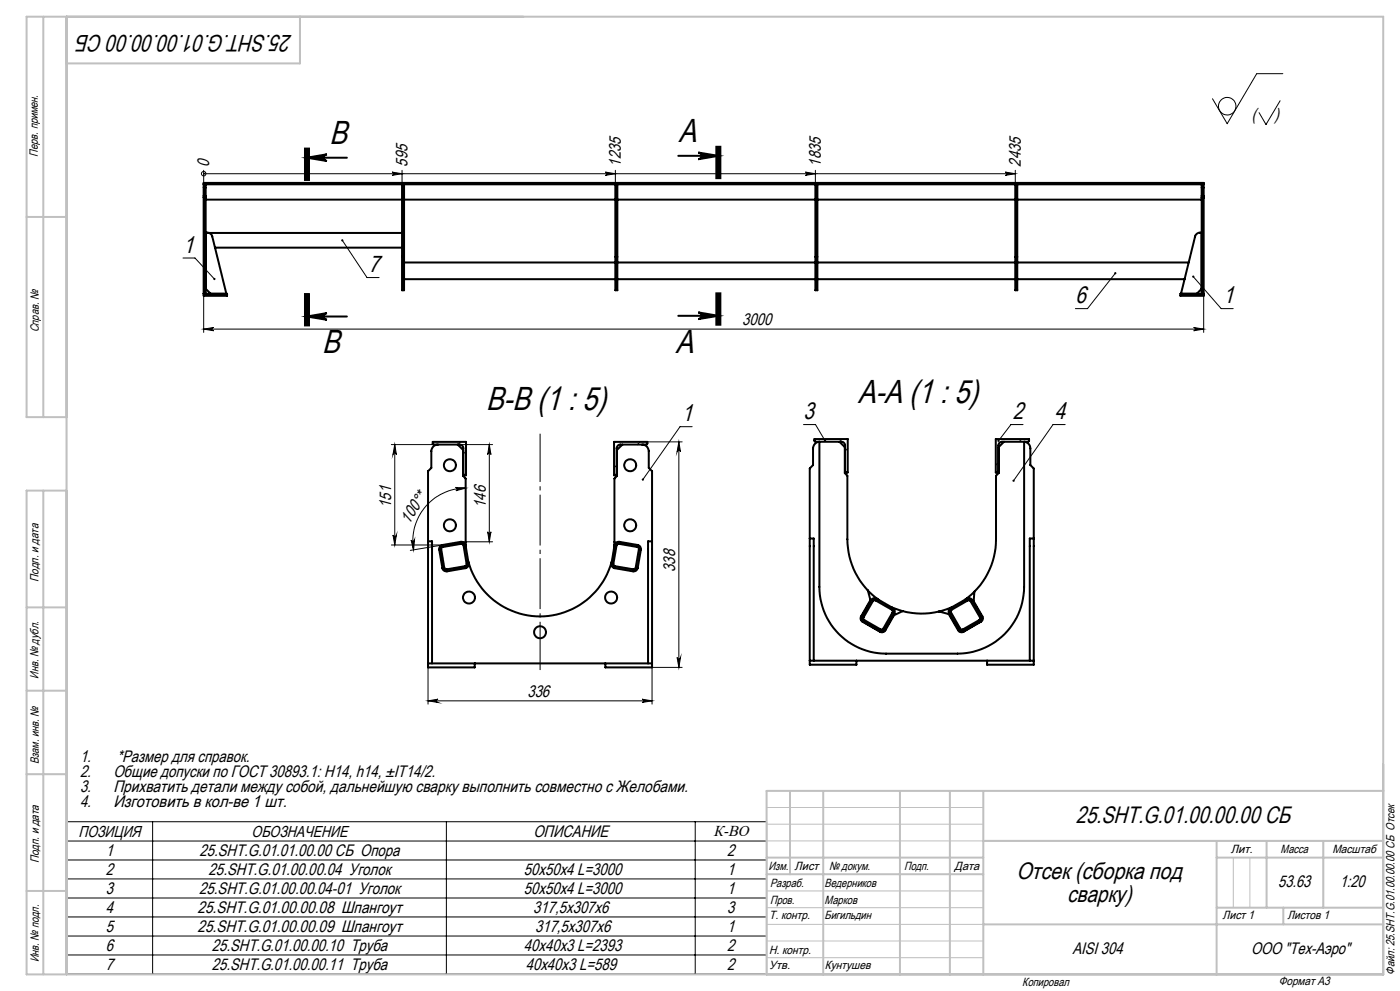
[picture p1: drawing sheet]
<svg xmlns="http://www.w3.org/2000/svg" width="420mm" height="297mm" viewBox="0 0 420 297" stroke-linecap="round" stroke-linejoin="round" font-family="sans-serif">
<g fill="none" stroke="#000" stroke-width=".6">
<path d="M61.1 55.2v-.4h300v.4M61.1 55.2v33.4h7v-.6h-7M61.1 55.2h300M61.1 59.2h.6M61.1 58.7h.6M61.7 55.2v32.8M61.7 59.8h58.9M92.1 47.3h12M120.6 55.2v31.8h.6v-31.8M121.2 59.8h63.4M184.6 55.2v31.8h.6v-31.8M185.2 59.8h59.4"/>
<path d="M203.5 46.7h12M244.6 55.2v31.8h.6v-31.8M245.2 59.8h59.4M304.6 55.2v31.8h.6v-31.8M305.2 59.8h55.3M360.5 55.2v32.8M360.5 59.2h.6M360.5 58.7h.6M361.1 55.2v33.4h-7v-.6h7M61.7 69.7a1.64 1.64 0 0 1 2 1.2l4.2 17.1M62.7 69.8h57.9M64.5 74.2h56.1"/>
<path d="M121.2 78.7h63.4M185.2 78.7h59.4M245.2 78.7h59.4M305.2 78.7h51.4M360.5 69.7a1.64 1.64 0 0 0-2 1.2l-4.2 17.1M61.7 86.5l1.5 1.5M92.1 94.9h12M121.2 83.7h63.4M185.2 83.7h59.4M203.5 94.6h12M245.2 83.7h59.4M305.2 83.7h50.2"/>
<path d="M360.5 86.5l-1.5 1.5M129.8 132.4h10v10h-.6l-.2-.3v-7.8a1.08 1.08 0 0 0-1.1-1.1h-7.8l-.3-.2zM131.4 133.2a1.99 1.99 0 0 0-2 2v5l-1 1v21M137.3 133.2l1.6 1.6v7.8l.8 .8 .1 20.7M184.2 132.4h10v.6l-.3 .2h-7.8a1.15 1.15 0 0 0-1.1 1.1v7.9l-.8 .2zM186.7 133.2l-1.6 1.6v7.8l-.8 .8v20.7M192.6 133.2a1.99 1.99 0 0 1 2 2v5l1 1v21M244.3 131.6h10v10h-.5l-.3-.4v-7.7a1.08 1.08 0 0 0-1.1-1.1h-7.8l-.3-.2zM251.8 132.4l1.6 1.6v7.8l.8 .8v19a22.5 22.5 0 0 0 6.1 15.3M298.7 131.6h10v.5l-.3 .3h-7.8a1.08 1.08 0 0 0-1.1 1.1v7.9l-.8 .2zM301.2 132.4l-1.6 1.6v7.8l-.8 .8v19a22.1 22.1 0 0 1-6.5 15.7M128.4 162.2v37.8h14v-1.2"/>
<path d="M128.4 162.2h1.2v36.6M132.1 163.7l.7-.4 5.5-.9a1.22 1.22 0 0 1 1.4 1l.9 5.5a1.22 1.22 0 0 1-1 1.4l-5.5 .9a1.22 1.22 0 0 1-1.4-1l-.9-5.5zM132.5 164.1l5.9-1.1 .5 .2 1.1 5.9-.1 .3-.4 .3-5.5 .9-.5-.1-.2-.4-.9-5.5zM140.5 168.2a22.3 22.3 0 0 0 21.5 16.5 22.3 22.3 0 0 0 21.6-16.5M184.7 162.8l1-.4 5.6 .9a1.22 1.22 0 0 1 1 1.4l-1 5.5a1.22 1.22 0 0 1-1.4 1l-5.5-.9a1.16 1.16 0 0 1-1-1.4l1-5.5zM185.1 163.2l.6-.2 5.8 1.1 .2 .5-1 5.6-.2 .3-.5 .1-5.8-1.1-.2-.5zM195.6 162.2v37.8h-14v-1.2M195.6 162.2h-1.2v36.6M242.9 161.4v-21l1-1v-5a2.06 2.06 0 0 1 1.9-2v43.5a20 20 0 0 0 20 20h21.4a20 20 0 0 0 20-20v-43.5a1.99 1.99 0 0 1 1.9 2v5l1 1v21M242.9 161.4h1.2v36.6M242.9 161.4v37.8h14v-1.2M260.3 176.9l.8 2.9-2.8 4.9a1.16 1.16 0 0 0 .5 1.6l5.2 3a1.24 1.24 0 0 0 1.6-.4l2.6-4.5 2.6-1.2"/>
<path d="M260.3 176.9l3.3 2.9M261.5 179.7l.6-.4h.7l5 2.9a1.24 1.24 0 0 1 .5 1.7l-2.8 4.8a1.24 1.24 0 0 1-1.7 .5l-4.8-2.9a1.19 1.19 0 0 1-.4-1.6zM292.3 177.3l-.2 2.9 2.6 4.5a1.21 1.21 0 0 1-.4 1.6l-5.2 3a1.22 1.22 0 0 1-1.7-.4l-2.8-4.9-2.9-.7M292.3 177.3l-2.8 2.5M310.1 161.4v37.8h-14v-1.2M310.1 161.4h-1.2v36.6M128.4 198.8h67.2M242.9 198h67.2M261.9 180.1l.7-.2 4.9 2.8 .3 .4v.3l-3.1 5.3-.5-.1-4.9-2.8-.3-.3v-.4zM267.2 181.9l3.6 1.3M270.8 183.2a22.1 22.1 0 0 0 10.9 .1M284.8 182.5l5.3-3.1a1.22 1.22 0 0 1 1.6 .4l2.8 4.9a1.19 1.19 0 0 1-.5 1.6l-4.8 2.9a1.24 1.24 0 0 1-1.7-.5l-2.8-5z"/>
<path d="M285.3 182.9l5.4-3.1 .4 .3 2.9 4.9v.5l-.2 .3-4.9 2.8-.5 .1-.3-.3-2.9-5zM285.8 181.9l-4.1 1.4"/>
<circle cx="135" cy="139.4" r="1.81"/>
<circle cx="189.1" cy="139.4" r="1.79"/>
<circle cx="135" cy="157.4" r="1.81"/>
<circle cx="189.1" cy="157.4" r="1.79"/>
<circle cx="140.7" cy="179.1" r="1.79"/>
<circle cx="183.3" cy="179.1" r="1.81"/>
<circle cx="162" cy="189.5" r="1.8"/>
</g>
<g fill="none" stroke="#000" stroke-width=".3">
<path d="M384 30.2l-4.2 7.1-2.1-3.5M384.8 22.1h-7.8l-8.8 15-4.5-7.5M61.1 52.1h.1M61.1 51v4.2M61.1 52.1h243.5M117.6 51.6l3 .5-3 .5a.49 .49 0 0 0 .5-.5 .49 .49 0 0 0-.5-.5zM120.6 51v4.2M181.6 51.6l3 .5-3 .5a.49 .49 0 0 0 .5-.5 .49 .49 0 0 0-.5-.5zM184.6 51v4.2M241.6 51.6l3 .5-3 .5a.49 .49 0 0 0 .5-.5 .49 .49 0 0 0-.5-.5zM244.6 51v4.2M301.6 51.6l3 .5-3 .5a.49 .49 0 0 0 .5-.5 .49 .49 0 0 0-.5-.5z"/>
<path d="M304.6 51v4.2M54.9 77.3h3.6l5.8 6.3M102.7 72l7.4 11.2h3.6M61.1 98.6l3-.5a.49 .49 0 0 0-.5 .5 .49 .49 0 0 0 .5 .5zM61.1 88v11.6M61.1 98.6h300M334.6 81.9l-8.4 10.6h-3.6M358 82.9l8.4 9.6h3.6M358.1 98.1l3 .5-3 .5a.49 .49 0 0 0 .5-.5 .49 .49 0 0 0-.5-.5zM361.1 88v11.6M117.4 133.2h12.8M118.4 133.2l.5 3a.51 .51 0 0 0-.5-.5 .51 .51 0 0 0-.5 .5z"/>
<path d="M118.4 133.2v30.1M137.9 133.2h9.9M138.1 132.4l-.8 .8M139.8 135.3l-.8 .7M146.8 133.2l.5 3a.49 .49 0 0 0-.5-.5 .49 .49 0 0 0-.5 .5zM146.8 133.2v29.2M185 139.4l-.8 .8M192 132.4l-.8 .8M194.2 132.4h10.4M203.7 132.4l.5 3a.51 .51 0 0 0-.6-.4 .51 .51 0 0 0-.5 .4zM203.7 132.4v67.6M207.6 127.9h-3.6l-11.1 15.8"/>
<path d="M241.1 127.2h3.6l2.8 4.8M252.6 131.6l-.8 .8M254.3 134.4l-.8 .8M299.5 138.6l-.8 .8M306.5 131.6l-.8 .8M306.9 127.2h-3.6l-3.8 4.9M319.5 127.2h-3.6l-11.8 16.9M136.7 146.1l3 .2-2.9 .8a.5 .5 0 0 0 .4-.6 .5 .5 0 0 0-.5-.4zM139.7 146.3a15.9 15.9 0 0 0-15.6 18.5M146.3 159.4a.49 .49 0 0 0 .5 .5 .49 .49 0 0 0 .5-.5l-.5 3zM117.4 163.3h15.4l-9.7 1.7M117.9 160.3a.51 .51 0 0 0 .5 .5 .51 .51 0 0 0 .5-.5l-.5 3z"/>
<path d="M123.3 161.9a.52 .52 0 0 0 .6 .4 .52 .52 0 0 0 .5-.5l-.3 3zM132.4 165.1l-.5 .5M133.1 168.9l-.5 .5M134.4 163.1l-.7 .7M138.3 162.4h9.5M139.3 162.7l-.4 .4M184.4 167l-.8 .7M185.9 169.9l-.5 .6M188.5 162.9l-.5 .5M192.1 163.8l-.5 .4M263.1 179.5l-.4 .4M290.2 179.3l-1.6 1.6"/>
<path d="M128.4 198.8v12.2M195.6 198.8v12.2M203.1 197a.51 .51 0 0 0 .5 .5 .51 .51 0 0 0 .6-.5l-.5 3zM261.1 181.5l-1.6 1.7M263.4 188.2l-.4 .4M268.4 183.2l-1 1M285.5 184l-.4 .5M291.3 187.3l-1.7 1.6M294.3 184.3l-.5 .4M128.4 210l3-.5a.49 .49 0 0 0-.5 .5 .49 .49 0 0 0 .5 .5zM128.4 210h67.2M192.6 209.5l3 .5-3 .5a.49 .49 0 0 0 .5-.5 .49 .49 0 0 0-.5-.5z"/>
<path d="M195.6 200h9M19.9 246.3h210.1v45.6h-210.1zM19.9 252.1h210.1M19.9 257.7h210.1M45.8 246.3v45.6M133.9 246.3v45.6M208.6 246.3v45.6M19.9 263.4h210.1M19.9 269.1h210.1M19.9 274.8h210.1M19.9 280.5h210.1M19.9 286.2h210.1"/>
<circle cx="368.2" cy="31.8" r="2.63"/>
<circle cx="61.1" cy="52" r=".67"/>
</g>
<g fill="none" stroke="#000" stroke-width=".6" stroke-linecap="butt">
<path d="M91.5 44.2v10M92.1 47.3l6-1.1a1.01 1.01 0 0 0-1 1.1 1.01 1.01 0 0 0 1 1zM92.1 44.2v10M92.7 44.2v10M209.5 45.7l6 1-6 1a1.01 1.01 0 0 0 .9-1 1.01 1.01 0 0 0-.9-1zM214.9 43.7v10M215.5 43.7v10M216.1 43.7v10M91.5 87.8v10M92.1 94.9l6-1.1a1.01 1.01 0 0 0-1 1 1.01 1.01 0 0 0 1 1zM92.1 87.8v10M92.7 87.8v10"/>
<path d="M209.5 93.6l6 1-6 1a1.01 1.01 0 0 0 .9-1 1.01 1.01 0 0 0-.9-1zM214.9 87.6v10M215.5 87.6v10M216.1 87.6v10z"/>
</g>
<path d="M162 130v70.8" fill="none" stroke="#000" stroke-width=".3" stroke-dasharray="15.2 1.3 1.3 1.3" stroke-dashoffset=".8" stroke-linecap="butt"/>
<path d="M230 242h65M230 247h65M230 252h65M370 257v15M375 257v15M230 277h65M230 272h65M230 267h65M230 287h65M230 282h65" fill="none" stroke="#c0c0c0" stroke-width=".3"/>
<g fill="none" stroke="#c0c0c0" stroke-width=".6">
<path d="M13 5v120M20 5v287M90 5v14h-70M8 65h12M20 125h-12v-120h407v287h-407v-145h12M13 147v145M8 182h12M8 207h12M8 232h12M237 237v25M247 237v55M270 237v55"/>
<path d="M285 237v55M295 237v55M415 237h-185v55M230 257h65M295 252h120M365 252v40M365 257h50M380 252v20M397 252v20M8 267h12M230 262h65M295 277h120"/>
<path d="M365 272h50M385 272v5"/>
</g>
<g fill="#000">
<path d="M92.1 47.3l6-1.1a1.01 1.01 0 0 0-1 1.1 1.01 1.01 0 0 0 1 1zM92.1 94.9l6-1.1a1.01 1.01 0 0 0-1 1 1.01 1.01 0 0 0 1 1z"/>
<path d="M117.6 51.6l3 .5-3 .5a.49 .49 0 0 0 .5-.5 .49 .49 0 0 0-.5-.5zM181.6 51.6l3 .5-3 .5a.49 .49 0 0 0 .5-.5 .49 .49 0 0 0-.5-.5zM241.6 51.6l3 .5-3 .5a.49 .49 0 0 0 .5-.5 .49 .49 0 0 0-.5-.5zM301.6 51.6l3 .5-3 .5a.49 .49 0 0 0 .5-.5 .49 .49 0 0 0-.5-.5z"/>
<path d="M209.5 45.7l6 1-6 1a1.01 1.01 0 0 0 .9-1 1.01 1.01 0 0 0-.9-1zM209.5 93.6l6 1-6 1a1.01 1.01 0 0 0 .9-1 1.01 1.01 0 0 0-.9-1z"/>
<path d="M61.1 98.6l3-.5a.49 .49 0 0 0-.5 .5 .49 .49 0 0 0 .5 .5zM358.1 98.1l3 .5-3 .5a.49 .49 0 0 0 .5-.5 .49 .49 0 0 0-.5-.5z"/>
<path d="M334.4 81.6a.34 .34 0 0 0-.1 .5 .34 .34 0 0 0 .5 0 .34 .34 0 0 0 0-.5l-.2 .3 .2-.3zM102.5 71.8a.34 .34 0 0 0 0 .5 .34 .34 0 0 0 .5-.2 .34 .34 0 0 0-.4-.4l.1 .3zM64.1 83.4l-.1 .4 .5 .1-.2-.3 .3 .3v-.5zM357.8 82.7a.34 .34 0 0 0 0 .5 .34 .34 0 0 0 .5-.2 .34 .34 0 0 0-.5-.4l.2 .3zM299.4 131.8l-.1 .5 .2-.2-.2 .3a.34 .34 0 0 0 .6-.3 .34 .34 0 0 0-.5-.3zM247.3 131.7v.6h.3l-.1-.3 .1 .3 .2-.1-.1-.5zM303.8 143.8l.1 .6 .2-.3-.2 .3a.34 .34 0 0 0 .4-.1 .34 .34 0 0 0 0-.5 .34 .34 0 0 0-.5 0zM192.6 143.5l.1 .5 .2-.3-.2 .3a.34 .34 0 0 0 .4-.1 .34 .34 0 0 0 0-.4 .34 .34 0 0 0-.5 0z"/>
<path d="M136.7 146.1l3 .2-2.9 .8a.5 .5 0 0 0 .4-.6 .5 .5 0 0 0-.5-.4zM123.3 161.9a.52 .52 0 0 0 .6 .4 .52 .52 0 0 0 .5-.5l-.3 3z"/>
<path d="M146.3 159.4a.49 .49 0 0 0 .5 .5 .49 .49 0 0 0 .5-.5l-.5 3zM146.8 133.2l.5 3a.49 .49 0 0 0-.5-.5 .49 .49 0 0 0-.5 .5zM203.1 197a.51 .51 0 0 0 .5 .5 .51 .51 0 0 0 .6-.5l-.5 3zM203.7 132.4l.5 3a.51 .51 0 0 0-.6-.4 .51 .51 0 0 0-.5 .4zM117.9 160.3a.51 .51 0 0 0 .5 .5 .51 .51 0 0 0 .5-.5l-.5 3zM118.4 133.2l.5 3a.51 .51 0 0 0-.5-.5 .51 .51 0 0 0-.5 .5z"/>
<path d="M192.6 209.5l3 .5-3 .5a.49 .49 0 0 0 .5-.5 .49 .49 0 0 0-.5-.5zM128.4 210l3-.5a.49 .49 0 0 0-.5 .5 .49 .49 0 0 0 .5 .5z"/>
</g>
<g font-size="10">
<text x="98.9" y="43.2">B</text>
<text x="203.5" y="42.6">A</text>
<text x="96.7" y="105.9">B</text>
<text x="202.7" y="105.9">A</text>
<text x="145.8" y="123">B-B (1 : 5)</text>
<text x="257.4" y="120.8">A-A (1 : 5)</text>
</g>
<g font-size="7.1">
<text x="87.6" y="10.6" transform="rotate(-180 87.6 10.6)">25.SHT.G.01.00.00.00 СБ</text>
<text x="54.9" y="75.7">1</text>
<text x="110.6" y="81.6">7</text>
<text x="322.7" y="90.9">6</text>
<text x="366.9" y="90.9">1</text>
<text x="241.1" y="125.7">3</text>
<text x="303.8" y="125.7">2</text>
<text x="316.5" y="125.7">4</text>
<text x="204.6" y="126.3">1</text>
<text x="322.8" y="246.8">25.SHT.G.01.00.00.00 СБ</text>
<text x="304.9" y="263.4">Отсек (сборка под</text>
<text x="320.1" y="270.4">сварку)</text>
</g>
<g font-size="5.1">
<text x="375.6" y="36">(</text>
<text x="382.4" y="36">)</text>
</g>
<g font-size="5">
<text x="62.7" y="49.9" transform="rotate(-90 62.7 49.9)">0</text>
<text x="122.2" y="49.9" transform="rotate(-90 122.2 49.9)">595</text>
<text x="186.2" y="49.9" transform="rotate(-90 186.2 49.9)">1235</text>
<text x="246.2" y="49.9" transform="rotate(-90 246.2 49.9)">1835</text>
<text x="306.2" y="49.9" transform="rotate(-90 306.2 49.9)">2435</text>
<text x="222.6" y="97.5">3000</text>
<text x="117.4" y="152.2" transform="rotate(-90 117.4 152.2)">151</text>
<text x="145.7" y="152.2" transform="rotate(-90 145.7 152.2)">146</text>
<text x="122.8" y="157.2" transform="rotate(-57 122.8 157.2)">100°*</text>
<text x="202.6" y="171.5" transform="rotate(-90 202.6 171.5)">338</text>
<text x="158.2" y="208.9">336</text>
<text x="24" y="228.2">1.</text>
<text x="24" y="232.7">2.</text>
<text x="34" y="232.7">Общие допуски по ГОСТ 30893.1: Н14, h14, ±IT14/2.</text>
<text x="35.1" y="228.2">*Размер для справок.</text>
<text x="24" y="237.2">3.</text>
<text x="34" y="237.2">Прихватить детали между собой, дальнейшую сварку выполнить совместно с Желобами.</text>
<text x="24" y="241.8">4.</text>
<text x="34" y="241.8">Изготовить в кол-ве 1 шт.</text>
<text x="160" y="250.8">ОПИСАНИЕ</text>
<text x="31.8" y="256.5">1</text>
<text x="59.9" y="256.5">25.SHT.G.01.01.00.00 СБ Опора</text>
<text x="218.2" y="256.5">2</text>
<text x="31.8" y="262.2">2</text>
<text x="62.6" y="262.2">25.SHT.G.01.00.00.04 Уголок</text>
<text x="157.2" y="262.2">50х50х4 L=3000</text>
<text x="218.2" y="262.2">1</text>
<text x="31.8" y="267.9">3</text>
<text x="59.7" y="267.9">25.SHT.G.01.00.00.04-01 Уголок</text>
<text x="157.2" y="267.9">50х50х4 L=3000</text>
<text x="218.2" y="267.9">1</text>
<text x="383.5" y="265.9">53.63</text>
<text x="401.9" y="265.9">1:20</text>
<text x="31.8" y="273.6">4</text>
<text x="59.2" y="273.6">25.SHT.G.01.00.00.08 Шпангоут</text>
<text x="160" y="273.6">317,5х307х6</text>
<text x="218.2" y="273.6">3</text>
<text x="31.8" y="279.3">5</text>
<text x="59.2" y="279.3">25.SHT.G.01.00.00.09 Шпангоут</text>
<text x="160.5" y="279.3">317,5х307х6</text>
<text x="218.2" y="279.3">1</text>
<text x="31.8" y="285">6</text>
<text x="63.5" y="285">25.SHT.G.01.00.00.10 Труба</text>
<text x="157.2" y="285">40х40х3 L=2393</text>
<text x="218.2" y="285">2</text>
<text x="321.7" y="285.8">AISI 304</text>
<text x="375.3" y="285.8">ООО &quot;Тех-Аэро&quot;</text>
<text x="31.8" y="290.7">7</text>
<text x="63.5" y="290.7">25.SHT.G.01.00.00.11 Труба</text>
<text x="157.7" y="290.7">40х40х3 L=589</text>
<text x="218.2" y="290.7">2</text>
</g>
<g font-size="4.7">
<text x="23.5" y="250.8">ПОЗИЦИЯ</text>
<text x="75.5" y="250.8">ОБОЗНАЧЕНИЕ</text>
<text x="214" y="250.6">К-ВО</text>
</g>
<g font-size="3.6">
<text x="11.4" y="46.9" transform="rotate(-90 11.4 46.9)">Перв. примен.</text>
<text x="11.6" y="99.6" transform="rotate(-90 11.6 99.6)">Справ. №</text>
<text x="11.5" y="174.4" transform="rotate(-90 11.5 174.4)">Подп. и дата</text>
<text x="11.6" y="203.4" transform="rotate(-90 11.6 203.4)">Инв. № дубл.</text>
<text x="11.6" y="229" transform="rotate(-90 11.6 229)">Взам. инв. №</text>
<text x="369.2" y="255.7">Лит.</text>
<text x="384.2" y="255.7">Масса</text>
<text x="399.7" y="255.7">Масштаб</text>
<text x="11.7" y="258.8" transform="rotate(-90 11.7 258.8)">Подп. и дата</text>
<text x="230.6" y="260.6">Изм.</text>
<text x="238.4" y="260.6">Лист</text>
<text x="248.7" y="260.6">№ докум.</text>
<text x="271.3" y="260.7">Подп.</text>
<text x="286.4" y="260.7">Дата</text>
<text x="231" y="265.7">Разраб.</text>
<text x="247.4" y="265.7">Ведерников</text>
<text x="230.7" y="275.5">Т. контр.</text>
<text x="231" y="270.9">Пров.</text>
<text x="247.4" y="275.5">Бигильдин</text>
<text x="247.4" y="270.9">Марков</text>
<text x="366.8" y="275.5">Лист 1</text>
<text x="386.2" y="275.5">Листов 1</text>
<text x="230.7" y="285.8">Н. контр.</text>
<text x="11.6" y="288.4" transform="rotate(-90 11.6 288.4)">Инв. № подл.</text>
<text x="230.7" y="290.5">Утв.</text>
<text x="247.4" y="290.5">Кунтушев</text>
<text x="418.4" y="292.1" transform="rotate(-90 418.4 292.1)">Файл: 25.SHT.G.01.00.00.00 СБ Отсек</text>
<text x="306.7" y="295.4">Копировал</text>
<text x="383.6" y="295.2">Формат A3</text>
</g>
</svg>
